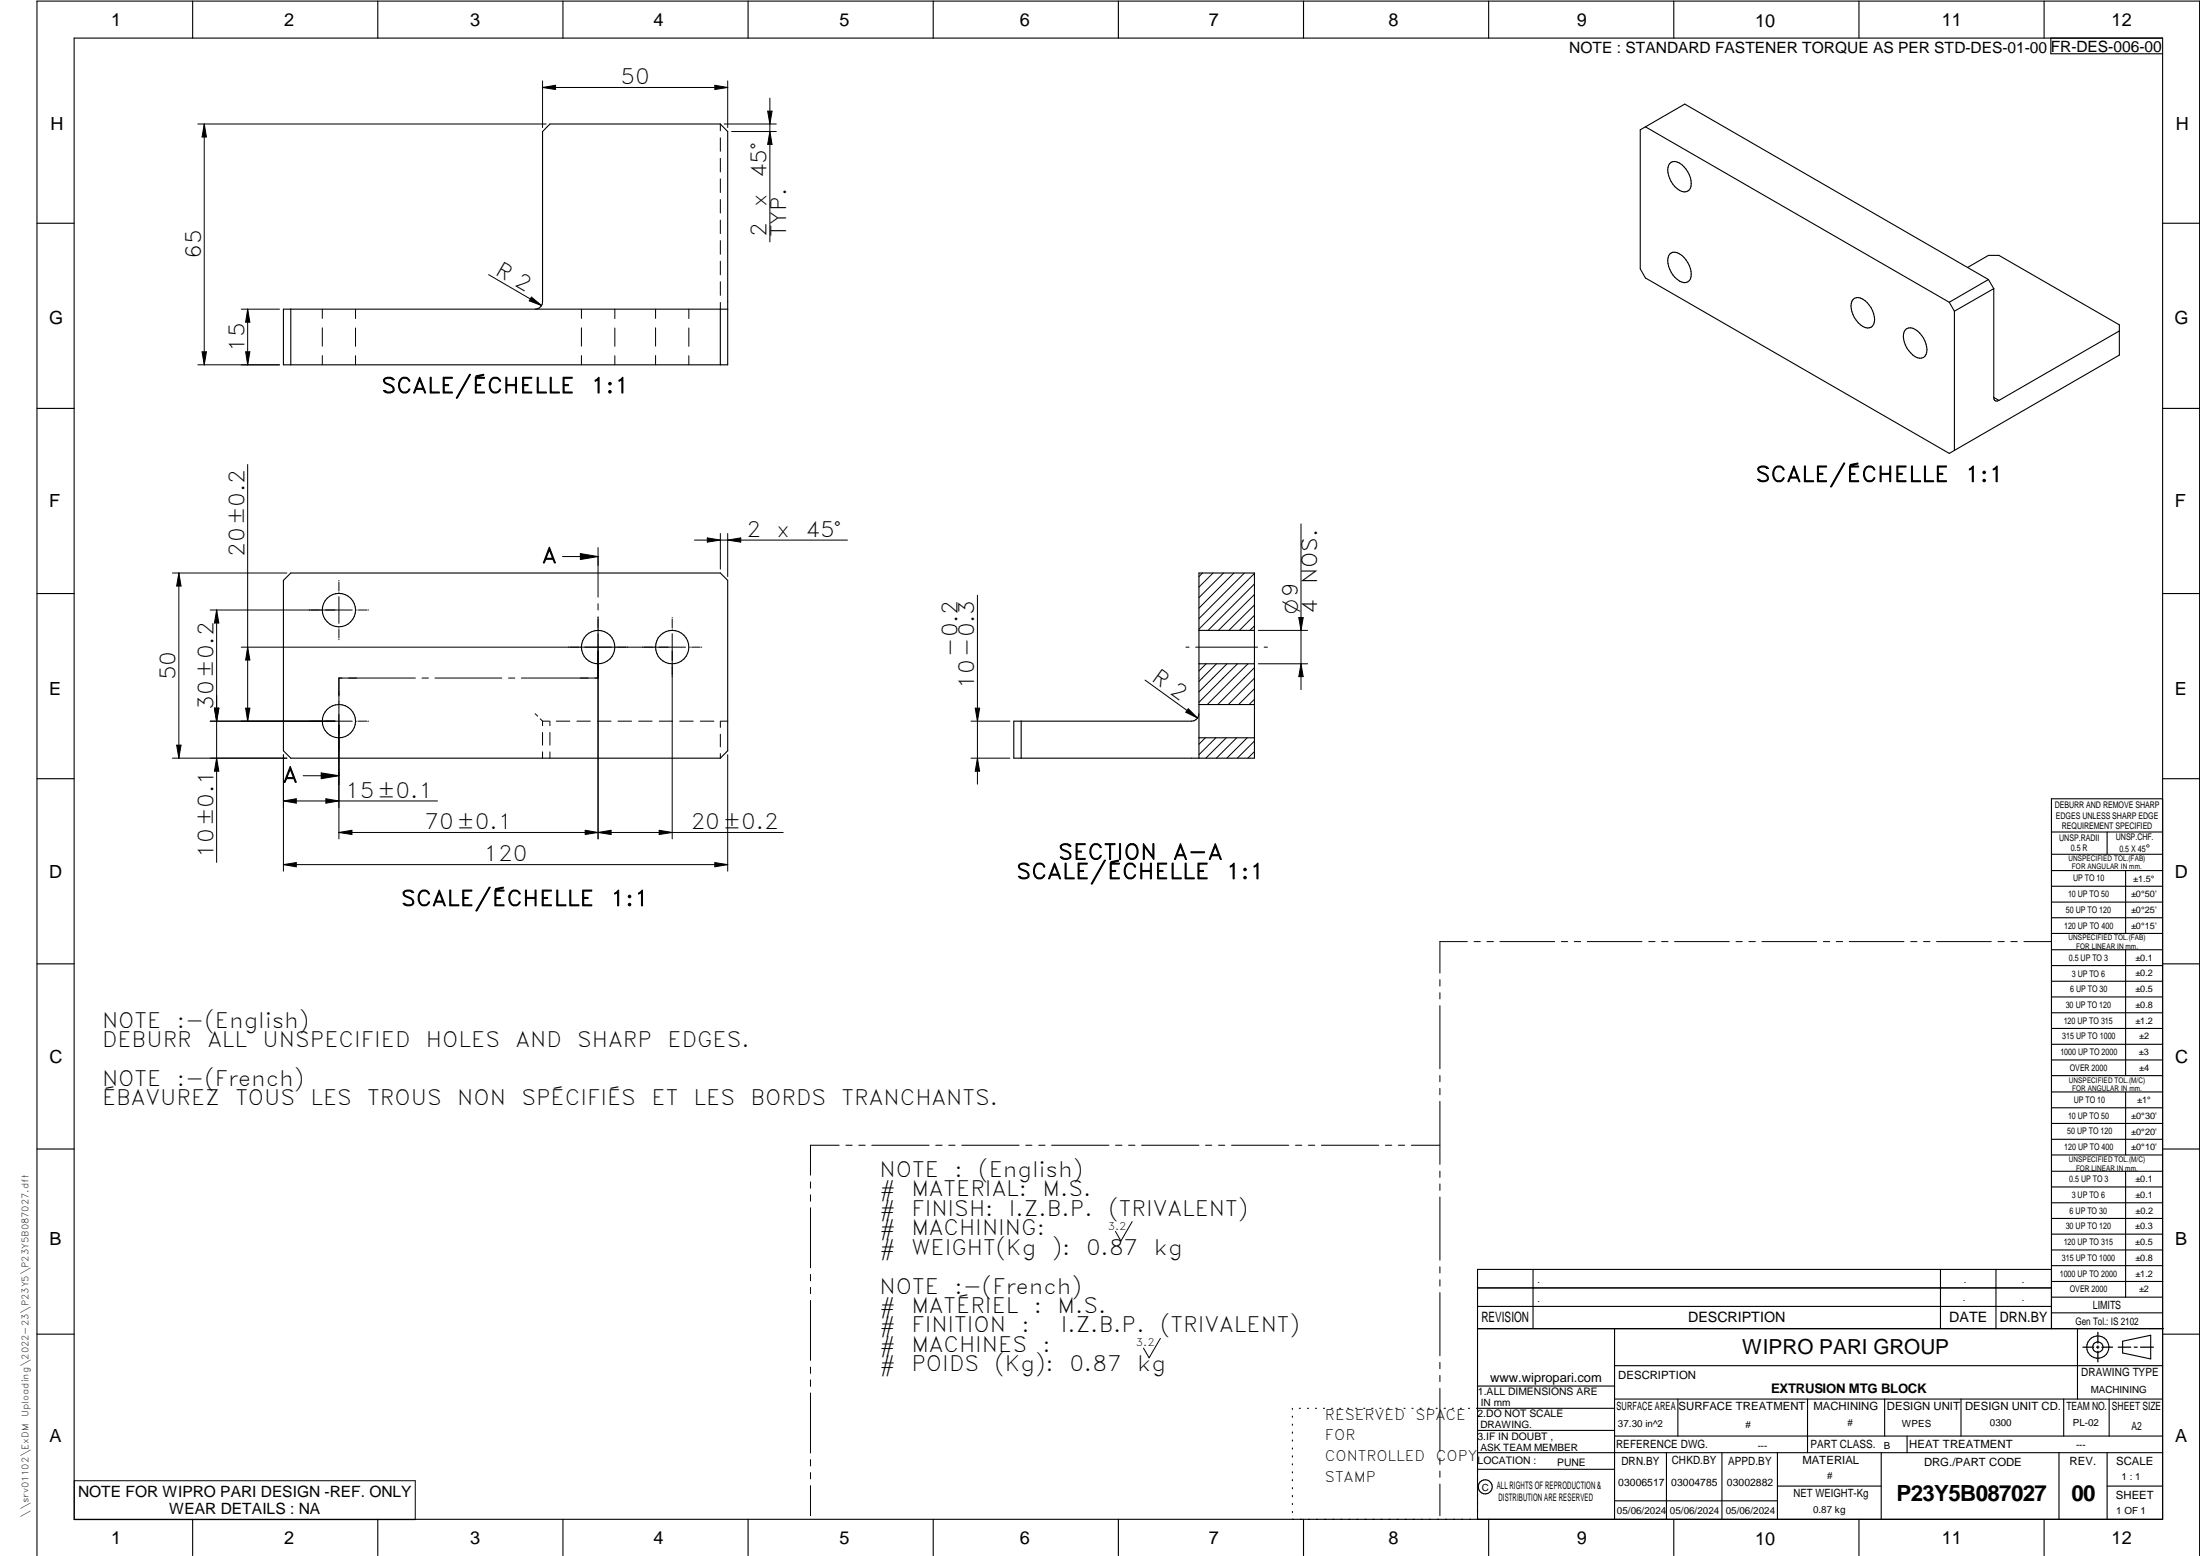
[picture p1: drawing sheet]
<svg xmlns="http://www.w3.org/2000/svg" width="594mm" height="420mm" viewBox="0 0 594 420" stroke-linecap="round" stroke-linejoin="round" font-family="sans-serif">
<g fill="none" stroke="#000" stroke-width=".3">
<path d="M20 10.3h564v400h-564zM52 .3v10M102 .3v10M152 .3v10M202 .3v10M252 .3v10M302 .3v10M352 .3v10M402 .3v10M452 .3v10M502 .3v10M552 .3v10"/>
<path d="M553.8 10.3v4.2h30.2M444.3 34.2l-1.4 .9v37.5l1.4 2.5 82.1 47.3 1.4-.8M444.3 34.2l82.1 47.4M444.3 34.2l10.6-6.1 82 47.4M450.9 44.2a2.28 2.28 0 0 1 3.2 .2 6.4 6.4 0 0 1 2.4 6.4 2.1 2.1 0 0 1-3.6 .2 6.4 6.4 0 0 1-2.3-6.4zM10 60.3h10M450.9 68.6a2.34 2.34 0 0 1 3.2 .4 6.4 6.4 0 0 1 2.4 6.3 1.93 1.93 0 0 1-3 .6 6.5 6.5 0 0 1-2.9-6.8zM531.3 72.2l5.6-3.2h2.9l32.5 18.7v8.2l-44.5 25.7M536.9 75.5l1.5 2.4M536.9 75.5l-10.5 6.1M538.4 77.9l-10.6 6.1M538.4 77.9v29.4"/>
<path d="M584 60.3h10M78.5 83.5v15M144.5 83.5a1.97 1.97 0 0 0 2-2v-46l2-2h46l2 2v63h-120v-15h120M194.5 83.5v15M500.4 80.9a2.28 2.28 0 0 1 3.2 .3 6.4 6.4 0 0 1 2.4 6.3 2.1 2.1 0 0 1-3.6 .2 6.4 6.4 0 0 1-2.3-6.3zM514.5 89.1a2.28 2.28 0 0 1 3.3 .3 6.4 6.4 0 0 1 2.3 6.3 2.1 2.1 0 0 1-3.6 .2 6.4 6.4 0 0 1-2.3-6.4zM526.4 81.6l1.4 2.4M527.8 84v37.6M572.3 89.4l-32.5 18.7M10 110.3h10M538.4 107.3a.85 .85 0 0 0 .4 .9 .85 .85 0 0 0 1-.1M538.4 107.3l1.4 .8"/>
<path d="M584 110.3h10M78.5 154.7h116l2 2v46l-2 2h-116l-2-2v-46zM10 160.3h10M323.8 170.2h14.9M323.8 179.2h14.9M584 160.3h10M275.8 194.7v10M323.8 192.7a2.03 2.03 0 0 1-2.1 2h-47.9v10h64.9v-50h-14.9v50M323.8 190.2h14.9M323.8 199.2h14.9M10 210.3h10M584 215.7h-30v143.1"/>
<path d="M584 210.3h10M554 224.7h30M554 230.7h30M554 235.1h30M554 239.3h30M569 224.7v6M574 235.1v17M554 243.6h30M554 247.8h30M554 252.1h30M554 256.5h30M574 256.5v33.9"/>
<path d="M10 260.3h10M554 260.7h30M554 265h30M554 269.2h30M554 273.5h30M554 277.7h30M584 260.3h10M554 282h30M554 286.2h30M554 290.4h30M554 294.9h30M554 299.1h30"/>
<path d="M574 294.9v17M10 310.3h10M554 303.4h30M554 307.6h30M554 311.9h30M554 316.3h30M574 316.3v34M584 310.3h10M554 320.5h30M554 324.8h30M554 329h30M554 333.2h30"/>
<path d="M554 337.5h30M399 358.8h185.2M399 352.8h155M399 347.8h155M414 342.8v16M436 358.8v51.5M524 342.8v16M539 342.8v16M554 341.8h30M554 346h30M554 350.3h30M554 354.5h30"/>
<path d="M554 342.8h-155v67.5M561 358.8v19M10 360.3h10M399 374.3h37M436 377.8h148M453.1 377.8v10M488.1 377.8v14.5M508.9 377.8v10M529.5 377.8v10M557.3 377.8v10M569.5 377.8v10M573.2 362.2l7.6-1.6v6.3l-7.6-1.6z"/>
<path d="M584 368.8h-148M584 360.3h10M349 380.3v.3M349 382.4v.3M349 384.6v.3M349 386.7v.3M349 388.8v.3M349 391v.3M349 393.1v.3M349 395.3v.3M349 397.4v.3M349 399.5v.3"/>
<path d="M350.9 380.3h.2M353.1 380.3h.2M355.2 380.3h.3M357.4 380.3h.3M359.6 380.3h.3M361.7 380.3h.3M363.9 380.3h.3M366.1 380.3h.3M368.3 380.3h.2M370.4 380.3h.3M372.6 380.3h.3M374.8 380.3h.3"/>
<path d="M376.9 380.3h.4M379.1 380.3h.3M381.3 380.3h.3M383.4 380.3h.4M385.6 380.3h.3M387.8 380.3h.3M390 380.3h.3M392.2 380.3h.3M394.3 380.3h.3M396.5 380.3h.3M398.7 380.3h37.3M399 396.7h37"/>
<path d="M399 392.3h185M399 386.2h37M436 387.8h148M450 392.3v18M465 392.3v18M480 392.3v18M508 392.3v18M515 387.8v4.5M556 392.3v18M569 392.3v18M52 410.3v9.7M102 410.3v9.7"/>
<path d="M152 410.3v9.7M202 410.3v9.7M252 410.3v9.7M302 410.3v9.7M349 401.7v.3M349 403.8v.4M349 406v.3M349 408.1v.3M352 410.3v9.7M402 410.3v9.7M436 405.3h44M452 410.3v9.7"/>
<path d="M480 401.3h28M502 410.3v9.7M552 410.3v9.7M569 401.3h15M10 420v-419.7h584v419.7"/>
<circle cx="91.5" cy="164.7" r="4.5"/>
<circle cx="161.5" cy="174.7" r="4.5"/>
<circle cx="181.5" cy="174.7" r="4.5"/>
<circle cx="91.5" cy="194.7" r="4.5"/>
<circle cx="566.5" cy="363.7" r="1.39"/>
<circle cx="566.5" cy="363.8" r="3"/>
<circle cx="401.1" cy="401.5" r="1.9"/>
</g>
<g fill="none" stroke="#000" stroke-width=".27">
<path d="M53.4 33.5h94.1M55.2 33.5l.5 3.5h-1.1zM55.2 33.5v65M146.5 21.8v12.7M146.5 23.6l3.5-.6v1.2zM146.5 23.6h50M193 23l3.5 .6-3.5 .6zM194.5 33.5v1.8M194.5 37.2v3.7M195.6 33.5h14M196.5 21.8v12.7M197.6 35.5h12"/>
<path d="M207.3 30h1.2l-.6 3.5zM207.9 35.5l.6 3.5h-1.2zM207.9 26.5v38.8M194.5 42.8v3.6M194.5 48.3v3.7M194.5 53.9v3.6M194.5 59.4v3.7M131.9 74.2l14.4 8.3M194.5 65v3.7M194.5 70.5v3.7M194.5 76.1v3.7M53.4 98.5h22.1"/>
<path d="M54.6 95h1.1l-.5 3.5zM65.1 83.5h10.4M66.3 95h1.2l-.6 3.5zM66.9 83.5v15M66.9 83.5l.6 3.5h-1.2zM87 83.5v2.5M87 88.5v5M87 96v2.5M96 83.5v2.5M96 88.6v4.9M96 96.1v2.4M143.5 80.2l2.8 2.3-3.4-1.3z"/>
<path d="M157 83.5v2.5M157 88.5v5M157 96v2.5M166 83.5v2.5M166 88.6v4.9M166 96.1v2.4M177 83.5v2.5M177 88.5v5M177 96v2.5M186 83.5v2.5M186 88.6v4.9M186 96.1v2.4"/>
<path d="M194.5 81.7v1.8M66.9 125.4v69.3M46.6 154.7h30.9M48.3 154.7l.6 3.5h-1.2zM48.3 154.7v50M91.5 156.7v.2M91.5 157.2v2.3M91.5 159.9h.1M151.9 150.3h9.6M156.7 149.5l4.8 .8-4.8 .8zM161.5 147.9v13.3M187.5 145.8h41.3"/>
<path d="M191 145.2l3.5 .6-3.5 .6zM194.5 144.1v9.6M196.5 144.1v11.6M196.5 145.8l3.5-.6v1.2zM324.7 154.7l-.9 1M327.6 154.7l-3.8 3.8M330.4 154.7l-6.6 6.7M333.2 154.7l-9.4 9.5M336 154.7l-12.2 12.3M338.7 154.9l-14.9 15M338.7 157.7l-12.5 12.5M351.3 141.5v44.7"/>
<path d="M56.8 164.7h38.3M58.5 164.7v68.2M58.5 164.7l.6 3.5h-1.2zM65.1 174.8h120M66.9 174.8l.6 3.4h-1.2zM91.5 161.1v7.2M91.5 169.5v.1M91.5 170v2.3M91.5 172.6v.1M96.3 164.7h.1M96.8 164.7h2.3M99.3 164.7h.2"/>
<path d="M161.5 163v1.7M161.5 166.5v60M181.5 166.8v.1M181.5 167.2v2.3M181.5 169.8v.1M181.5 171.1v55.4M186.3 174.8h.1M186.8 174.8h2.3M189.4 174.8h.1M263.9 160.7v51.1M320.2 174.8h.9M322.9 174.8h16.7"/>
<path d="M325.7 179.2l-1.9 2M328.5 179.2l-4.7 4.8M331.3 179.2l-7.5 7.6M334.2 179.2l-10.4 10.5M337 179.2l-11 11M338.7 169l-1.2 1.2M338.7 166.2l-4 4M338.7 163.4l-6.9 6.8M338.7 160.5l-9.7 9.7M339.8 179.2h13.3M339.8 170.2h13.3M341.4 174.8h.9"/>
<path d="M350.7 166.8h1.2l-.6 3.4zM351.3 179.2l.6 3.5h-1.2zM56.8 194.7h38.3M57.9 191.2h1.2l-.6 3.5zM66.3 191.2h1.2l-.6 3.5zM96.3 194.7h.1M96.8 194.7h2.3M99.3 194.7h.2M112.2 183.1h-20.7v43.4M114 183.1h1.7M117.5 183.1h18M137.3 183.1h1.7"/>
<path d="M140.8 183.1h20.7M144.5 192.7l.7 .7M145.9 194.1l.6 .6M146.5 194.7v1.3M146.5 197.8v3.4M146.5 194.7h1.8M148.5 194.7v1.3M148.5 197.8v3.4M150.2 194.7h3.7M155.8 194.7h3.6M161.3 194.7h3.7M166.9 194.7h3.7"/>
<path d="M172.5 194.7h3.6M178 194.7h3.6M183.6 194.7h3.6M189.1 194.7h3.7M194.5 194.7v1.7M194.5 198.2v3.5M194.6 194.7h1.9M262.2 194.7h10.5M263.3 191.2h1.2l-.6 3.5zM309.2 183.6l14.2 10.3M320.9 191.4l2.5 2.5-3.2-1.6zM325.5 199.2l-1.7 1.8"/>
<path d="M328.3 199.2l-4.5 4.6M331.1 199.2l-5.5 5.5M334 199.2l-5.5 5.5M336.8 199.2l-5.5 5.5M338.7 180.3l-9.9 9.9M338.7 188.8l-1.4 1.4M338.7 186l-4.2 4.2M338.7 183.1l-7 7.1M46.6 204.7h30.9M47.7 201.2h1.2l-.6 3.5zM58.5 204.7l.6 3.5h-1.2zM76.5 203.8v31.4"/>
<path d="M76.5 216.3h41.6M76.5 216.3l3.5-.6v1.2zM81.9 209.5h9.6M86.7 208.7l4.8 .8-4.8 .8zM88 215.7l3.5 .6-3.5 .6zM146.5 203v1.7M148.5 203v1.7M194.5 203.5v1.2M196.5 203.8v31.4M262.2 204.7h10.5M263.9 204.7l.6 3.5h-1.2zM338.7 202.9l-1.7 1.8"/>
<path d="M338.7 200.1l-4.6 4.6M76.5 233.5h120M76.5 233.5l3.5-.6v1.2zM91.5 224.8h120M91.5 224.8l3.5-.6v1.1zM158 224.2l3.5 .6-3.5 .5zM161.5 224.8l3.5-.6v1.1zM178 224.2l3.5 .6-3.5 .5zM193 232.9l3.5 .6-3.5 .6zM396.2 254.3h-7.4v8.5M398.1 254.3h1.6M401.5 254.3h1.8"/>
<path d="M405 254.3h14.8M421.6 254.3h1.7M425.1 254.3h1.7M428.6 254.3h14.8M445.2 254.3h1.7M448.7 254.3h1.7M452.2 254.3h14.8M468.8 254.3h1.7M472.3 254.3h1.7M475.8 254.3h14.8M492.4 254.3h1.7M495.8 254.3h1.8"/>
<path d="M499.4 254.3h14.7M516 254.3h1.6M519.4 254.3h1.8M522.9 254.3h14.8M539.5 254.3h1.7M543 254.3h1.7M546.5 254.3h7.4M388.8 264.5v1.8M388.8 268.1v1.6M388.8 271.6v17M388.8 290.4v1.7M388.8 293.9v1.7"/>
<path d="M388.8 297.4v17M218.9 319.2v1.6M226.6 309.2h-7.7v8.1M228.4 309.2h1.7M231.9 309.2h1.7M235.4 309.2h15.5M252.7 309.2h1.7M256.2 309.2h1.7M259.7 309.2h15.5M277 309.2h1.7M280.5 309.2h1.7M284 309.2h15.5"/>
<path d="M301.2 309.2h1.8M304.8 309.2h1.7M308.3 309.2h15.5M325.5 309.2h1.7M329.1 309.2h1.6M332.6 309.2h15.4M349.8 309.2h1.7M353.3 309.2h1.7M356.8 309.2h15.5M374.1 309.2h1.7M377.6 309.2h1.7M381.1 309.2h7.7"/>
<path d="M388.8 316.2v1.7M388.8 319.7v1.7M218.9 322.6v1.8M218.9 326.1v16.2M305.7 329.9l-3 5.2-1.5-2.6M388.8 323.2v17.1M218.9 344.1v1.8M218.9 347.6v1.7M218.9 351.2v16.1M388.8 342.1v1.6M388.8 345.6v1.7M388.8 349v17.1"/>
<path d="M218.9 369.1v1.7M218.9 372.6v1.8M218.9 376.1v16.2M313.3 361.4l-3 5.2-1.5-2.6M388.8 367.9v1.7M388.8 371.4v1.7M388.8 374.9v17M20.1 399.8h92v10.5h-92zM218.9 394.1v1.8M218.9 397.6v1.7M388.8 393.7v1.7M388.8 397.2v1.7"/>
<path d="M218.9 401.2v8.1M388.8 400.7v8.6"/>
</g>
<path d="M566.5 359.7v3M562.5 363.8h2.9M566.1 363.8h.7M566.5 363.4v.7M566.5 364.9v2.8M567.6 363.8h2.9M572 363.8h3.4M576.3 363.8h.8M578 363.8h3.5" fill="none" stroke="#000" stroke-width=".34"/>
<g fill="#000">
<path d="M55.2 33.5l.5 3.5h-1.1zM146.5 23.6l3.5-.6v1.2zM193 23l3.5 .6-3.5 .6zM207.3 30h1.2l-.6 3.5zM207.9 35.5l.6 3.5h-1.2zM54.6 95h1.1l-.5 3.5zM66.3 95h1.2l-.6 3.5zM66.9 83.5l.6 3.5h-1.2zM143.5 80.2l2.8 2.3-3.4-1.3zM48.3 154.7l.6 3.5h-1.2zM156.7 149.5l4.8 .8-4.8 .8zM191 145.2l3.5 .6-3.5 .6z"/>
<path d="M196.5 145.8l3.5-.6v1.2zM58.5 164.7l.6 3.5h-1.2zM66.9 174.8l.6 3.4h-1.2zM350.7 166.8h1.2l-.6 3.4zM57.9 191.2h1.2l-.6 3.5zM66.3 191.2h1.2l-.6 3.5zM263.3 191.2h1.2l-.6 3.5zM320.9 191.4l2.5 2.5-3.2-1.6zM351.3 179.2l.6 3.5h-1.2zM47.7 201.2h1.2l-.6 3.5zM58.5 204.7l.6 3.5h-1.2zM76.5 216.3l3.5-.6v1.2z"/>
<path d="M86.7 208.7l4.8 .8-4.8 .8zM88 215.7l3.5 .6-3.5 .6zM263.9 204.7l.6 3.5h-1.2zM76.5 233.5l3.5-.6v1.2zM91.5 224.8l3.5-.6v1.1zM158 224.2l3.5 .6-3.5 .5zM161.5 224.8l3.5-.6v1.1zM178 224.2l3.5 .6-3.5 .5zM193 232.9l3.5 .6-3.5 .6z"/>
</g>
<g font-size="6">
<text x="512.1" y="405.2">P23Y5B087027</text>
<text x="559.4" y="405.2">00</text>
</g>
<g font-size="5.7">
<text x="167.5" y="22.7">50</text>
<text x="207" y="48.2" transform="rotate(-90 207 48.2)">45°</text>
<text x="207" y="56" transform="rotate(-90 207 56)">x</text>
<text x="207" y="64.1" transform="rotate(-90 207 64.1)">2</text>
<text x="212.3" y="64.1" transform="rotate(-90 212.3 64.1)">TYP.</text>
<text x="54.3" y="69.9" transform="rotate(-90 54.3 69.9)">65</text>
<text x="133.4" y="74" transform="rotate(30 133.4 74)">R 2</text>
<text x="66" y="95" transform="rotate(-90 66 95)">15</text>
<text x="103" y="106.1">SCALE/ÉCHELLE</text>
<text x="159.5" y="106.1">1:1</text>
<text x="474.1" y="130.1">SCALE/ÉCHELLE</text>
<text x="530.6" y="130.1">1:1</text>
<text x="201.5" y="144.9">2</text>
<text x="209.7" y="144.9">x</text>
<text x="217.5" y="144.9">45°</text>
<text x="66" y="150.4" transform="rotate(-90 66 150.4)">20±0.2</text>
<text x="146.3" y="152">A</text>
<text x="355.7" y="157.7" transform="rotate(-90 355.7 157.7)">NOS.</text>
<text x="355.7" y="165.9" transform="rotate(-90 355.7 165.9)">4</text>
<text x="258.5" y="177.3" transform="rotate(-90 258.5 177.3)">-0.2</text>
<text x="47.4" y="183.7" transform="rotate(-90 47.4 183.7)">50</text>
<text x="263.1" y="185.9" transform="rotate(-90 263.1 185.9)">10-0.3</text>
<text x="310.7" y="183.6" transform="rotate(36 310.7 183.6)">R 2</text>
<text x="57.6" y="191.6" transform="rotate(-90 57.6 191.6)">30±0.2</text>
<text x="76.4" y="211.2">A</text>
<text x="93.2" y="215.4">15±0.1</text>
<text x="114.6" y="223.9">70±0.1</text>
<text x="186.5" y="223.9">20±0.2</text>
<text x="57.6" y="231.6" transform="rotate(-90 57.6 231.6)">10±0.1</text>
<text x="130.6" y="232.6">120</text>
<text x="285.7" y="232.1">SECTION</text>
<text x="316.8" y="232.1">A-A</text>
<text x="274.4" y="237.3">SCALE/ÉCHELLE</text>
<text x="331" y="237.3">1:1</text>
<text x="108.3" y="244.6">SCALE/ÉCHELLE</text>
<text x="164.8" y="244.6">1:1</text>
<text x="27.6" y="277.5">NOTE</text>
<text x="47.7" y="277.5">:-(English)</text>
<text x="27.6" y="282.7">DEBURR</text>
<text x="56" y="282.7">ALL</text>
<text x="70.9" y="282.7">UNSPECIFIED</text>
<text x="115" y="282.7">HOLES</text>
<text x="139.2" y="282.7">AND</text>
<text x="155.9" y="282.7">SHARP</text>
<text x="180.3" y="282.7">EDGES.</text>
<text x="27.6" y="293.2">NOTE</text>
<text x="47.8" y="293.2">:-(French)</text>
<text x="27.6" y="298.5">ÉBAVUREZ</text>
<text x="63.6" y="298.5">TOUS</text>
<text x="83.9" y="298.5">LES</text>
<text x="99.2" y="298.5">TROUS</text>
<text x="123.5" y="298.5">NON</text>
<text x="140.8" y="298.5">SPÉCIFIÉS</text>
<text x="175.9" y="298.5">ET</text>
<text x="187.3" y="298.5">LES</text>
<text x="202.7" y="298.5">BORDS</text>
<text x="227.3" y="298.5">TRANCHANTS.</text>
<text x="237.5" y="317.8">NOTE</text>
<text x="257.7" y="317.8">:</text>
<text x="264.1" y="317.8">(English)</text>
<text x="237.5" y="323">#</text>
<text x="246.1" y="323">MATERIAL:</text>
<text x="281.5" y="323">M.S.</text>
<text x="237.5" y="328.3">#</text>
<text x="246.1" y="328.3">FINISH:</text>
<text x="272.4" y="328.3">I.Z.B.P.</text>
<text x="299.3" y="328.3">(TRIVALENT)</text>
<text x="237.5" y="333.5">#</text>
<text x="246.1" y="333.5">MACHINING:</text>
<text x="237.5" y="338.8">#</text>
<text x="246.1" y="338.8">WEIGHT(Kg</text>
<text x="284" y="338.8">):</text>
<text x="293.3" y="338.8">0.87</text>
<text x="311.6" y="338.8">kg</text>
<text x="237.5" y="349.3">NOTE</text>
<text x="257.7" y="349.3">:-(French)</text>
<text x="237.5" y="354.5">#</text>
<text x="237.5" y="359.8">#</text>
<text x="246.1" y="359.8">FINITION</text>
<text x="246.1" y="354.5">MATÉRIEL</text>
<text x="275.8" y="359.8">:</text>
<text x="279.2" y="354.5">:</text>
<text x="285.6" y="354.5">M.S.</text>
<text x="286.4" y="359.8">I.Z.B.P.</text>
<text x="313.3" y="359.8">(TRIVALENT)</text>
<text x="237.5" y="365">#</text>
<text x="246.1" y="365">MACHINES</text>
<text x="281.5" y="365">:</text>
<text x="237.5" y="370.3">#</text>
<text x="246.1" y="370.3">POIDS</text>
<text x="268.5" y="370.3">(Kg):</text>
<text x="288.8" y="370.3">0.87</text>
<text x="307.1" y="370.3">kg</text>
</g>
<text font-size="5.6" x="470.5" y="365.5">WIPRO PARI GROUP</text>
<text font-size="5.4" x="350.4" y="165.9" transform="rotate(-90 350.4 165.9)">O9</text>
<g font-size="4.9">
<text x="30" y="6.9">1</text>
<text x="76.7" y="6.9">2</text>
<text x="127" y="6.9">3</text>
<text x="176.5" y="6.9">4</text>
<text x="226.7" y="6.9">5</text>
<text x="275.4" y="6.9">6</text>
<text x="326.4" y="6.9">7</text>
<text x="375" y="6.9">8</text>
<text x="425.8" y="6.9">9</text>
<text x="473.9" y="7.3">10</text>
<text x="524.3" y="6.9">11</text>
<text x="570.2" y="6.9">12</text>
<text x="13.6" y="35.1">H</text>
<text x="587.6" y="35.1">H</text>
<text x="13.2" y="87.5">G</text>
<text x="587.2" y="87.5">G</text>
<text x="13.2" y="137">F</text>
<text x="587.2" y="137">F</text>
<text x="13.2" y="187.6">E</text>
<text x="587.2" y="187.6">E</text>
<text x="13.2" y="237">D</text>
<text x="587.2" y="237">D</text>
<text x="13.4" y="287.1">C</text>
<text x="587.4" y="287.1">C</text>
<text x="13.4" y="336.2">B</text>
<text x="587.4" y="336.2">B</text>
<text x="13.4" y="389.3">A</text>
<text x="587.4" y="389.3">A</text>
<text x="30" y="416.9">1</text>
<text x="76.7" y="416.9">2</text>
<text x="127" y="416.9">3</text>
<text x="176.5" y="416.9">4</text>
<text x="226.7" y="416.9">5</text>
<text x="275.4" y="416.9">6</text>
<text x="326.4" y="416.9">7</text>
<text x="375" y="416.9">8</text>
<text x="425.8" y="416.9">9</text>
<text x="473.9" y="417.3">10</text>
<text x="524.3" y="416.9">11</text>
<text x="570.2" y="416.9">12</text>
</g>
<g font-size="4.2">
<text x="423.7" y="14.3">NOTE : STANDARD FASTENER TORQUE AS PER STD-DES-01-00</text>
<text x="553.8" y="14">FR-DES-006-00</text>
<text x="21.1" y="404.3">NOTE FOR WIPRO PARI DESIGN -REF. ONLY</text>
<text x="45.7" y="408.8">WEAR DETAILS : NA</text>
</g>
<g font-size="3.9">
<text x="400" y="357.1">REVISION</text>
<text x="455.9" y="357.1">DESCRIPTION</text>
<text x="526.4" y="357.1">DATE</text>
<text x="540" y="357.1">DRN.BY</text>
<text x="357.8" y="383.3">RESERVED</text>
<text x="382.3" y="383.3">SPACE</text>
<text x="357.8" y="388.9">FOR</text>
<text x="357.8" y="394.5">CONTROLLED</text>
<text x="387.8" y="394.5">COPY</text>
<text x="357.8" y="400">STAMP</text>
</g>
<text font-size="3.6" x="478.3" y="376.1">EXTRUSION MTG BLOCK</text>
<text font-size="3.5" x="402.4" y="373.3">www.wipropari.com</text>
<g font-size="3.1">
<text x="565.1" y="353.5">LIMITS</text>
<text x="562" y="371.7">DRAWING TYPE</text>
<text x="437" y="372.3">DESCRIPTION</text>
<text x="436.5" y="380.8">SURFACE AREA</text>
<text x="453.3" y="380.8">SURFACE TREATMENT</text>
<text x="489.7" y="380.8">MACHINING</text>
<text x="509.5" y="380.8">DESIGN UNIT</text>
<text x="530.6" y="380.8">DESIGN UNIT CD.</text>
<text x="558" y="380.6">TEAM NO.</text>
<text x="570.3" y="380.7">SHEET SIZE</text>
<text x="575.6" y="386.1">A2</text>
<text x="436.4" y="391.1">REFERENCE DWG.</text>
<text x="437.8" y="395.5">DRN.BY</text>
<text x="451.4" y="395.4">CHKD.BY</text>
<text x="466.6" y="395.5">APPD.BY</text>
<text x="486.7" y="395.4">MATERIAL</text>
<text x="488.9" y="390.9">PART CLASS.</text>
<text x="515.6" y="390.9">HEAT TREATMENT</text>
<text x="519.6" y="395.9">DRG./PART CODE</text>
<text x="558.9" y="395.5">REV.</text>
<text x="571.4" y="395.6">SCALE</text>
<text x="484.3" y="404.2">NET WEIGHT-Kg</text>
<text x="571.4" y="404.7">SHEET</text>
</g>
<text font-size="3" x="579.5" y="230.1">°</text>
<g font-size="2.8">
<text x="299.1" y="332.1">3.2</text>
<text x="560.4" y="357.7">Gen Tol.: IS 2102</text>
<text x="306.7" y="363.6">3.2</text>
<text x="399.1" y="376.6">1.ALL DIMENSIONS ARE</text>
<text x="399" y="382.7">2.DO NOT SCALE</text>
<text x="399" y="388.7">3.IF IN DOUBT ,</text>
<text x="399" y="395.4">LOCATION :</text>
<text x="420.5" y="396">PUNE</text>
<text x="404.2" y="402">ALL RIGHTS OF REPRODUCTION &amp;</text>
<text x="437" y="401.2">03006517</text>
<text x="451.3" y="401.2">03004785</text>
<text x="466.3" y="401.2">03002882</text>
<text x="404.7" y="405.4">DISTRIBUTION ARE RESERVED</text>
</g>
<g font-size="2.7">
<text x="564.6" y="376.2">MACHINING</text>
<text x="399.9" y="379.7">IN mm</text>
<text x="399.7" y="385.7">DRAWING.</text>
<text x="436.9" y="385.4">37.30 in^2</text>
<text x="471.4" y="385.5">#</text>
<text x="498.9" y="385">#</text>
<text x="513.6" y="385.3">WPES</text>
<text x="537.3" y="385.1">0300</text>
<text x="559.7" y="385.1">PL-02</text>
<text x="399.7" y="391.8">ASK TEAM MEMBER</text>
<text x="474.6" y="391.2">---</text>
<text x="508.7" y="391.2">B</text>
<text x="560.6" y="391.1">---</text>
<text x="493.4" y="399.5">#</text>
<text x="572.8" y="399.7">1 : 1</text>
<text x="400.1" y="402.5">C</text>
<text x="436.6" y="408.7">05/06/2024</text>
<text x="450.9" y="408.8">05/06/2024</text>
<text x="466" y="408.9">05/06/2024</text>
<text x="489.6" y="408.5">0.87 kg</text>
<text x="571.4" y="408.7">1 OF 1</text>
</g>
<g font-size="2.5">
<text x="554.9" y="218.3">DEBURR AND REMOVE SHARP</text>
<text x="555.2" y="221">EDGES UNLESS SHARP EDGE</text>
<text x="556.1" y="227.1">UNSP.RADII</text>
<text x="556.8" y="223.8">REQUIREMENT SPECIFIED</text>
<text x="571.4" y="226.9">UNSP.CHF.</text>
<text x="559.2" y="229.9">0.5 R</text>
<text x="572.3" y="230.1">0.5 X 45</text>
<text x="559.8" y="238">UP TO 10</text>
<text x="576.1" y="238.1">±1.5°</text>
<text x="558.5" y="242.2">10 UP TO 50</text>
<text x="575.5" y="242.3">±0°50'</text>
<text x="557.4" y="250.7">120 UP TO 400</text>
<text x="557.9" y="246.5">50 UP TO 120</text>
<text x="575.5" y="250.7">±0°15'</text>
<text x="575.5" y="246.5">±0°25'</text>
<text x="558.7" y="259.4">0.5 UP TO 3</text>
<text x="559.5" y="263.7">3 UP TO 6</text>
<text x="576.6" y="263.6">±0.2</text>
<text x="576.6" y="259.4">±0.1</text>
<text x="559" y="267.9">6 UP TO 30</text>
<text x="576.6" y="267.9">±0.5</text>
<text x="557.8" y="272.2">30 UP TO 120</text>
<text x="576.6" y="272.2">±0.8</text>
<text x="556.9" y="280.7">315 UP TO 1000</text>
<text x="557.3" y="276.4">120 UP TO 315</text>
<text x="576.6" y="276.4">±1.2</text>
<text x="577.7" y="280.7">±2</text>
<text x="556.4" y="284.9">1000 UP TO 2000</text>
<text x="577.6" y="284.9">±3</text>
<text x="558.9" y="289.2">OVER 2000</text>
<text x="577.7" y="289.3">±4</text>
<text x="560" y="297.9">UP TO 10</text>
<text x="577.1" y="297.9">±1°</text>
<text x="558.5" y="302.1">10 UP TO 50</text>
<text x="575.5" y="302.1">±0°30'</text>
<text x="557.4" y="310.6">120 UP TO 400</text>
<text x="558.2" y="306.3">50 UP TO 120</text>
<text x="575.5" y="310.6">±0°10'</text>
<text x="575.5" y="306.4">±0°20'</text>
<text x="558.8" y="319.2">0.5 UP TO 3</text>
<text x="559.4" y="323.4">3 UP TO 6</text>
<text x="576.6" y="319.2">±0.1</text>
<text x="576.6" y="323.5">±0.1</text>
<text x="558.9" y="327.7">6 UP TO 30</text>
<text x="576.7" y="327.7">±0.2</text>
<text x="557.8" y="332">30 UP TO 120</text>
<text x="576.6" y="332">±0.3</text>
<text x="556.8" y="340.5">315 UP TO 1000</text>
<text x="557.3" y="336.3">120 UP TO 315</text>
<text x="576.6" y="336.3">±0.5</text>
<text x="576.6" y="340.5">±0.8</text>
<text x="415.2" y="346.4">.</text>
<text x="530.3" y="346.5">.</text>
<text x="545.9" y="346.4">.</text>
<text x="556.2" y="344.7">1000 UP TO 2000</text>
<text x="576.6" y="344.7">±1.2</text>
<text x="415.2" y="351.5">.</text>
<text x="530" y="351.3">.</text>
<text x="545.9" y="351.4">.</text>
<text x="558.9" y="349">OVER 2000</text>
<text x="577.6" y="349">±2</text>
</g>
<g font-size="2.4">
<text x="7.7" y="382.7" transform="rotate(-90 7.7 382.7)">Uploading\2022-23\P23Y5\P23Y5B087027.dft</text>
<text x="7.7" y="409.8" transform="rotate(-90 7.7 409.8)">\\srv01102\ExDM</text>
</g>
<g font-size="2.1">
<text x="558.5" y="232.4">UNSPECIFIED TOL.(FAB)</text>
<text x="559.5" y="234.7">FOR ANGULAR IN mm.</text>
<text x="558.6" y="253.9">UNSPECIFIED TOL.(FAB)</text>
<text x="560.7" y="256.3">FOR LINEAR IN mm.</text>
<text x="558.7" y="292.3">UNSPECIFIED TOL.(M/C)</text>
<text x="559.6" y="294.7">FOR ANGULAR IN mm.</text>
<text x="558.7" y="313.7">UNSPECIFIED TOL.(M/C)</text>
<text x="560.6" y="316.1">FOR LINEAR IN mm.</text>
</g>
</svg>
